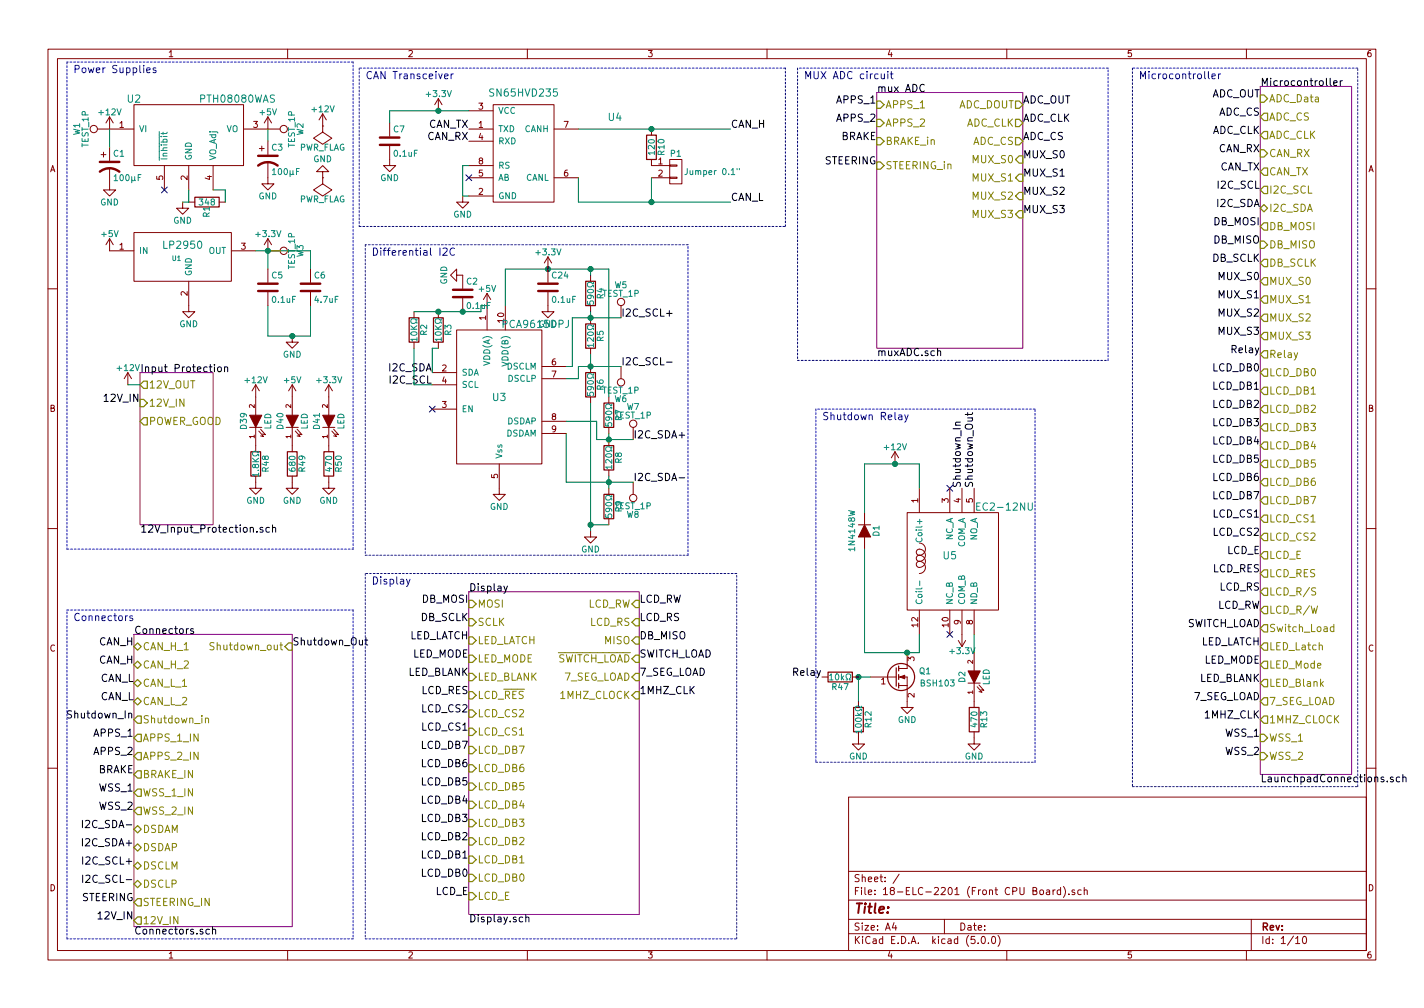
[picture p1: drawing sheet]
<svg xmlns="http://www.w3.org/2000/svg" width="297mm" height="210mm" viewBox="0 0 297 210" stroke-linecap="round" stroke-linejoin="round" font-family="sans-serif">
<g fill="none" stroke="#840000" stroke-width=".21">
<path d="M10 10.3h277v189.9h-277zM12 12.2h273v186.1h-273zM60 10.3v1.9M110 10.3v1.9M160 10.3v1.9M210 10.3v1.9M260 10.3v1.9M20.3 26.9h7.6M21.1 32.3h1M21.6 31.7v1.1M22.9 35v4.6h1.2l-1.2 1.3-1.3-1.3h1.3M22.9 24.4v2.5"/>
<path d="M22.9 30.7v2.8M22.9 24.4l-.8 1.2M22.9 24.4l.7 1.2M27.9 21.8h22.9v12.7h-22.9zM34.3 34.5v5.1M39.4 34.5v5.1M44.4 34.5v5.1M50.8 26.9h7.6M54.1 31h1M54.6 30.5v1M55.9 33.8v4.5h1.2l-1.2 1.3-1.3-1.3h1.3M55.9 24.4v2.5"/>
<path d="M55.9 29.5v2.8M55.9 24.4l-.8 1.2M55.9 24.4l.7 1.2M67.3 26.3v1.3l1.9 1.2-1.9 1.3-1.9-1.3 1.9-1.2M67.3 26.3h.1M67.3 35.8h1.3l-1.3-1.3-1.3 1.3h1.3v1.3M67.3 37.1v1.2l1.9 1.3-1.9 1.3-1.9-1.3 1.9-1.3M67.3 37.1h.1M67.3 23.7l-.8 1.3M67.3 23.7v2.6M67.3 23.7l.8 1.3M81.3 30.5v4h1.2l-1.2 1.3-1.3-1.3h1.3"/>
<path d="M81.3 25.6v2.8M91.4 20.6v2.5M91.4 20.6l-.7 1.2M91.4 20.6l.8 1.2M97.8 26.9h5.1M97.8 23.1h5.1M97.8 29.5h5.1M97.8 37.1h5.1M97.8 34.5h5.1M102.9 21.8h12.7v20.4h-12.7zM115.6 26.9h5M115.6 37.1h5"/>
<path d="M135.9 37.1h3.8M135.9 33.3v1.2h3.8M135.9 26.9v1.3M139.7 37h1.5v.2h-1.5zM139.7 34.4h1.5v.3h-1.5zM139.7 33.3h2.5v5h-2.5zM22.9 49.8v2.5h5M22.9 49.8l-.8 1.2M22.9 49.8l.7 1.2M27.9 48.5h20.4v10.2h-20.4zM38.1 42.2v1.2h1.3l-1.3 1.3-1.3-1.3h1.3M39.4 58.7v6.3h1.2l-1.2 1.3-1.3-1.3h1.3"/>
<path d="M39.4 42.2h1.2M45.7 42.2h1.3M48.3 52.3h5M55.9 49.8v2.5h2.5M55.9 56.1v2.8M55.9 49.8l-.8 1.2M55.9 49.8l.7 1.2M64.8 56.1v2.8M95.2 57.4v-1.3l-1.2 1.3 1.2 1.3v-1.3h1.3v2.8M96.5 40.9v1.3h1.3l-1.3 1.2-1.3-1.2h1.3M97.8 40.9h5.1M114.3 53.6l-.8 1.3"/>
<path d="M114.3 53.6v5.3M114.3 53.6l.8 1.3M123.2 57.4v1.3M10 60.2h2M26.7 77.7l-.8 1.3M26.7 77.7v2.6M26.7 77.7l.7 1.3M55.9 61v2.7M61 70.1v1.3h1.2l-1.2 1.2-1.3-1.2h1.3M64.8 61v2.7M86.4 65v1.3M86.4 71.4v1.2"/>
<path d="M90.2 77.7h5M91.4 65v1.3M91.4 71.4v1.2M95.2 68.8h17.8v28h-17.8zM96.5 62.2v2.8M101.6 61.2l-.8 1.3M101.6 61.2v7.6M101.6 61.2l.8 1.3M105.4 63.7v5.1M113 76.4h5.1M113 79h5.1M114.3 61v4h1.3l-1.3 1.3-1.3-1.3h1.3"/>
<path d="M123.2 63.7v1.3M123.2 66.3v1.3M123.2 72.6v1.3M123.2 76.4v1.3M129.5 76.4v2.6M285 60.2h2M52.1 89.1h2.5M53.3 99.3v2.5h1.3l-1.3 1.3-1.2-1.3h1.2M53.3 80.3v6.3M53.3 89.1v5.1M53.3 80.3l-.7 1.2M53.3 80.3l.8 1.2"/>
<path d="M54 89.9l1 1.2-.6-.2M54.4 89.5l1 1.2-.7-.2M59.7 89.1h2.5M61 99.3v2.5h1.2l-1.2 1.3-1.3-1.3h1.3M61 80.3v6.3M61 89.1v5.1M61 80.3l-.8 1.2M61 80.3l.7 1.2M61.6 89.9l1 1.2-.6-.2M62 89.5l1 1.2-.6-.2M67.3 89.1h2.5M68.6 99.3v2.5h1.2l-1.2 1.3-1.3-1.3h1.3"/>
<path d="M68.6 80.3v6.3M68.6 89.1v5.1M68.6 80.3l-.8 1.2M68.6 80.3l.7 1.2M69.2 89.9l1 1.2-.6-.2M69.6 89.5l1 1.2-.6-.2M90.2 85.3h5M90.2 80.3h5M104.1 96.8v6.3h1.3l-1.3 1.3-1.2-1.3h1.2M113 87.9h5.1M113 90.4h5.1M123.2 82.8v1.3"/>
<path d="M127 82.8v1.3M127 89.1v1.3M127 91.7v1.3M127 98v1.3M186.7 94.2l-.8 1.3M186.7 94.2v2.6M186.7 94.2l.8 1.3M10 110.3h2M123.2 110.7v1.3h1.3l-1.3 1.3-1.3-1.3h1.3M127 101.8v1.3M127 108.2v1.3M132.1 100.6v2.5"/>
<path d="M179.1 109.5h2.5M180.3 106.9v2.6M180.3 112v2.5M189.2 106.9h19.1v20.3h-19.1zM191.8 117.1a1.27 1.27 0 0 1 1.2 1.3 1.27 1.27 0 0 1-1.2 1.2M191.8 115.8a1.24 1.24 0 0 1 1.2 1.5 1.24 1.24 0 0 1-1.7 .9l-.1-.2a.62 .62 0 0 1 .6-.9M191.8 115.8h-.1a.64 .64 0 0 0-.6 .7 .64 .64 0 0 0 .7 .6M191.8 115.8h-.1a.68 .68 0 0 1-.5-1 .68 .68 0 0 1 1.1-.1 1.27 1.27 0 0 1 .7 1.4 1.27 1.27 0 0 1-1.2 1M191.8 113.3a1.27 1.27 0 0 1 1.2 1.2 1.27 1.27 0 0 1-1.2 1.3M191.8 101.8v5.1M198.1 101.8v5.1M200.7 101.8v5.1"/>
<path d="M203.2 101.8v5.1M285 110.3h2M189.2 136.1v3.3h-1.7M191.8 127.2v5.1M198.1 127.2v5.1M199.9 133.6l.8 1.3M200.7 127.2v7.7M201.4 133.6l-.7 1.3M203.2 127.2v5.1M203.2 136.1v3.8M171.4 141.2h1.3M177.8 141.2h1.3"/>
<path d="M179.1 152.6v2.6h1.2l-1.2 1.3-1.3-1.3h1.3M179.1 146.3v1.3M181.6 141.2h5.3M187.5 141.2h1.7v6.4h1.3l-1.3 1.2-1.2-1.2h1.2M187.5 143h1.7M201.9 142.5h2.6M203.2 152.6v2.6h1.3l-1.3 1.3-1.3-1.3h1.3M203.2 142.5v5.1M203.8 143.3l1.1 1.1-.7-.1M204.2 142.9l1 1.1-.6-.1M10 160.2h2M177 166.3h108v32h-108z"/>
<path d="M285 160.2h2M60 198.3v1.9M110 198.3v1.9M160 198.3v1.9M177 194.8h108M177 191.8h108M177 187.8h108M177 181.8h108M186.5 192.5l-.4 1h1M186.8 193v1M187.6 182.3l-1.3 2M197 191.8v3"/>
<path d="M204 196.7v.1M204.8 195.5l.3-.2a.81 .81 0 0 1 .5 .8 .81 .81 0 0 1-.5 .7l-.3-.1-.1-.4zM206.2 196.7v.1M207 195.4l.3-.1a.86 .86 0 0 1-.1 1.5 1 1 0 0 1-.2-1.4zM208.2 195.1a1.71 1.71 0 0 1 0 2.3M210 198.3v1.9M217 185.7l.2-.1 .4 .1v.8l-.2 .1-.4-.1zM218.3 185.7h.6v.9M218.9 186h-.4l-.3 .3 .3 .3 .4-.1M219.7 185.6v1M220.1 185.6l-.4 .3M221.2 185.7l-.4-.1-.3 .3 .1 .6 .2 .1 .4-.1"/>
<path d="M221.2 185.1v1.5M221.8 184.9a1.71 1.71 0 0 1 0 2.3M223 186.5v.1M224.2 185.7l-.4-.1-.2 .2 .1 .2 .5 .2v.3h-.6M225.5 185.7l-.4-.1-.3 .3 .1 .6h.6M226.2 185.7l.2-.1 .3 .1 .1 .9M226.2 185.1v1.5M260 198.3v1.9M261 191.8v6.5M270.3 195.8l.4-.5v1.5M270.3 196.8h.8M271.8 195.5l.3-.2a.81 .81 0 0 1 .5 .8 .81 .81 0 0 1-.5 .7l-.3-.1-.1-.4z"/>
<circle cx="19.6" cy="26.9" r=".76"/>
<circle cx="59.2" cy="26.9" r=".76"/>
<circle cx="59.2" cy="52.3" r=".76"/>
<circle cx="129.5" cy="63" r=".76"/>
<circle cx="129.5" cy="79.8" r=".76"/>
<circle cx="132.1" cy="88.4" r=".76"/>
<circle cx="132.1" cy="103.9" r=".76"/>
</g>
<g fill="#840000" stroke="#840000" stroke-width=".21">
<path d="M180.3 109.5l1.3 2.5h-2.5z"/>
<path d="M187.7 141.2l1-.4v.8z"/>
<path d="M201.9 139.9h2.6l-1.3 2.6z"/>
<path d="M52.1 86.6h2.5l-1.3 2.5z"/>
<path d="M59.7 86.6h2.5l-1.2 2.5z"/>
<path d="M67.3 86.6h2.5l-1.2 2.5z"/>
</g>
<g fill="none" stroke="#840000" stroke-width=".25">
<path d="M134.9 28.2h2v5.1h-2zM40.6 41.1h5.1v2.1h-5.1zM122.2 58.7h2v5h-2zM85.3 66.3h2.1v5.1h-2.1zM90.4 66.3h2.1v5.1h-2.1zM122.2 67.6h2v5h-2zM122.2 77.7h2v5.1h-2zM52.3 94.2h2.1v5.1h-2.1zM59.9 94.2h2.1v5.1h-2.1zM67.6 94.2h2v5.1h-2zM126 84.1h2v5h-2zM126 93h2v5h-2z"/>
<path d="M126 103.1h2v5.1h-2zM186.9 139.3v3.8M187.5 138.9v1M172.7 140.2h5.1v2h-5.1zM178.1 147.6h2v5h-2zM187.5 140.7v1M187.5 142.5v1M202.2 147.6h2v5h-2z"/>
<circle cx="188" cy="141.2" r="2.82"/>
</g>
<g fill="none" stroke="#008484" stroke-width=".21">
<path d="M23.8 36.8l.4-.4v1.3M23.8 37.7h.7M28.8 37h.4M29.4 36.4h-.6v1.3M33.2 27.5v1.3M34 27.6v.5M34.8 27.6l-.1 .3h-1.1M56.8 35.5l.4-.4v1.3M56.8 36.4h.8M61.8 35.8h.5M62.4 35.1h-.6v1.3M143.4 35.1v1l-.2 .3h-.3"/>
<path d="M153.7 35.1v.3M154.2 35.1v.3M123.8 58.9v.3h-.2a.54 .54 0 0 0-.8-.3 .54 .54 0 0 0-.2 .8l.3 .2a.53 .53 0 0 0 .7-.3h.2v.3M87 70.8h-1.3l.4 .3M87 66.5v.3h-.3a.54 .54 0 0 0-.7-.3 .54 .54 0 0 0-.2 .8l.3 .2a.53 .53 0 0 0 .6-.3h.3v.3M87 70.4v.7M92 70.8h-1.2l.3 .3M92 66.5v.3h-.2a.54 .54 0 0 0-.7-.3 .54 .54 0 0 0-.2 .8l.2 .2a.53 .53 0 0 0 .7-.3h.2v.3M92 70.4v.7M122.5 62.8v.6l.6 .1-.1-.5 .3-.2h.3l.2 .2-.1 .5M123.8 72h-1.3l.4 .4M123.8 67.8v.3h-.2a.54 .54 0 0 0-.8-.3 .54 .54 0 0 0-.2 .8l.3 .2a.53 .53 0 0 0 .7-.4h.2v.4"/>
<path d="M123.8 77.9v.4h-.2a.54 .54 0 0 0-.8-.3 .54 .54 0 0 0-.2 .7l.3 .2a.53 .53 0 0 0 .7-.3h.2v.3M123.8 71.6v.8M53.9 99h-1.2l.3 .4M53.9 94.1v.3h-.2a.54 .54 0 0 0-.7-.2 .54 .54 0 0 0-.2 .7l.2 .2a.53 .53 0 0 0 .7-.3h.2v.3M53.9 98.7v.7M122.5 81.9v.6h.6l-.1-.4 .3-.3h.3l.2 .3-.1 .4M126.3 88.2v.6l.6 .1-.1-.5 .3-.2h.3l.2 .2-.1 .5M127.6 84.3v.3h-.2a.54 .54 0 0 0-.8-.3 .54 .54 0 0 0-.2 .8l.3 .2a.53 .53 0 0 0 .7-.3h.2v.3M127.6 97.4h-1.3l.4 .4M127.6 93.2v.3h-.2a.54 .54 0 0 0-.8-.3 .54 .54 0 0 0-.2 .8l.3 .2a.53 .53 0 0 0 .7-.4h.2v.4M127.6 97v.8M126.3 107.3v.6h.6l-.1-.4 .3-.3h.3l.2 .3-.1 .4"/>
<path d="M127.6 103.3v.4h-.2a.54 .54 0 0 0-.8-.3 .54 .54 0 0 0-.2 .7l.3 .2a.53 .53 0 0 0 .7-.3h.2v.3M191.2 112.2a.58 .58 0 0 0 .5 .8 .58 .58 0 0 0 .6-.7l-.1-.1M203.7 105.6h.5M204.5 104.9h-.8v1.5h.8M214.5 104.9v1.2l.3 .3h.3l.2-.3v-1.2M191.8 121.2v.9M173.1 140.9l.3-.3v1.2M173.1 141.8h.7M176.5 141.8h.3v-.2a.55 .55 0 0 1-.3-.8 .55 .55 0 0 1 .9-.1v.5l-.2 .6h.2M179.7 152.5h-1.3l.4 .4M179.7 147.3v.3h-.2a.54 .54 0 0 0-.8-.3 .54 .54 0 0 0-.2 .8l.3 .2a.53 .53 0 0 0 .7-.4h.2v.4M179.7 152.2v.7"/>
</g>
<g fill="none" stroke="#000" stroke-width=".21">
<path d="M192.8 17.7a.73 .73 0 0 0-1 .6 .73 .73 0 0 0 .7 .8l.3-.1M277.5 16.3v1.3l.2 .3M278.2 17.3l.7-.1-.1-.3-.4-.1-.2 .2 .1 .8h.5M279.6 16.8v1.1M280 16.8l-.4 .3M44.7 76v.1M44.7 76.5v1M45.5 76.7l.2-.2 .4 .2 .1 .5-.1 .3h-.4l-.2-.1zM46.8 76.7l.3-.2 .3 .1 .1 .9M46.8 76.5v1M139 65.4h1.2M139 75.5h1.2"/>
<path d="M195.6 73.3l.2-.1h.4v1M141.7 99.7h1.1M199.3 88.7h1M200.3 88.1h-.9l-.1 .4 .1 .2M201.9 86.1v.6M202.9 86.1l-.3 .4h-1.3M54.8 110.1l-.3-.1-.3 .2 .1 .2 .5 .2v.3h-.6M56.2 110.1l-.4-.1-.3 .3 .1 .6h.6M56.8 110.1l.3-.1 .3 .1 .1 .9M56.8 109.5v1.5M40.3 131.2l-.3-.1-.2 .2v.3l.5 .1v.4h-.5M76.1 133.5h.6"/>
<path d="M76.3 133v1.3l.4 .2M105.1 122.2l.4 1.1M105.8 122.2l-.5 1.4-.2 .2M17.2 171.1v1.5M17.2 178.7v1.6M290.6 162.1h-.4l-.2 .2 .1 .2 .5 .2v.3h-.6M292 162.1h-.5l-.2 .3 .1 .6h.6M292.6 162.2l.3-.1h.3l.1 1M292.6 161.6v1.5M17.2 182.5v1.6M17.9 182.7l.6-.2 .2 .2 .1 .3-1 1.1h1M43.7 193.9l-.4-.1-.3 .3 .1 .7h.6"/>
<path d="M44.3 193.9l.3-.1 .3 .1 .1 .9M44.3 193.3v1.5M109.7 191.4l.2-.1 .4 .1v.9M109.7 190.8v1.5"/>
</g>
<path d="M33.7 39l1.2 1.2M34.9 39l-1.2 1.2M97.2 36.5l1.2 1.2M98.4 36.5l-1.2 1.2M89.6 84.7l1.2 1.2M90.8 84.7l-1.2 1.2M197.5 101.2l1.2 1.3M198.7 101.2l-1.2 1.3M197.5 131.7l1.2 1.2M198.7 131.7l-1.2 1.2" fill="none" stroke="#000084" stroke-width=".21"/>
<g fill="none" stroke="#840000" stroke-width=".51">
<path d="M20.8 35.8a3.3 3.3 0 0 1 4.1 0M20.8 33.8h4.1M53.8 34.5a3.3 3.3 0 0 1 4.1 0M53.8 32.5h4.1M79.2 30.2h4.1M79.2 28.7h4.1M53.8 59.2h4.1M62.7 59.2h4.1M112.3 59.2h4M53.8 60.7h4.1M62.7 60.7h4.1M94.5 62h4.1"/>
<path d="M94.5 60.4h4.1M112.3 60.7h4"/>
</g>
<g fill="none" stroke="#0000c2" stroke-width=".21">
<path d="M30.6 14.7l.7-.2v-.3l-.5-.1-.2 .2 .1 .8h.6M32.5 14.2l-.4-.1-.2 .2 .1 .3 .5 .1v.4h-.6M92.7 15.9l.8-.1-.1-.3-.4-.1-.3 .2 .1 .8h.6M94.1 15.4v1M94.6 15.4l-.5 .3M183.8 15.4l.1 1h.4l.2-.1M184.5 15.4v1M185.2 14.9v.1M185.2 15.4v1M185.7 15.4h.6M185.9 14.9v1.3l.4 .2M252.1 14.9v1.3l.2 .2"/>
<path d="M252.8 15.9l.7-.1-.1-.3-.4-.1-.2 .2 .1 .8h.5M254.2 15.4v1M254.6 15.4l-.4 .3M92.4 51.9l.6-.2 .2 .2 .1 .3-1 1.1h1M94.8 51.9a.7 .7 0 0 0-1 .6 .7 .7 0 0 0 .9 .7l.1-.1M187.5 86.6h.6v.9M188.1 86.9l-.5 .1a.3 .3 0 0 0-.2 .3 .3 .3 0 0 0 .2 .2h.5M188.7 86.5l.4 1M189.4 86.5l-.5 1.4-.2 .2M27.6 128.5l-.3-.1-.2 .2v.3l.5 .1v.4h-.5M84.8 120.8l.4 1M85.5 120.8l-.5 1.4-.2 .1"/>
</g>
<path d="M182.9 19.3h30.5v53.3h-30.5zM262.9 18h19v143.5h-19zM29.2 77.7h15.2v31.8h-15.2zM27.9 132.3h33.1v61h-33.1zM97.8 123.4h35.5v67.3h-35.5z" fill="none" stroke="#840084" stroke-width=".21"/>
<g fill="none" stroke="#848400" stroke-width=".25">
<path d="M262.9 19.8h.8l.7 .8-.7 .7h-.8zM182.9 21.1h.7l.8 .7-.8 .8h-.7zM182.9 24.9h.7l.8 .7-.8 .8h-.7zM182.9 28.7h.7l.8 .8-.8 .7h-.7zM182.9 33.8h.7l.8 .7-.8 .8h-.7zM211.8 21.1h.8l.8 .7-.8 .8h-.8zM211.8 24.9h.8l.8 .7-.8 .8h-.8zM211.8 28.7h.8l.8 .8-.8 .7h-.8zM211.8 37.1l.8-.8h.8v1.5h-.8zM212.6 32.5h.8v1.5h-.8l-.8-.7zM262.9 28.2l.8-.8h.7v1.6h-.7zM262.9 31.2h.8l.7 .8-.7 .8h-.8z"/>
<path d="M262.9 39.6l.8-.7h.7v1.5h-.7zM263.7 23.6h.7v1.5h-.7l-.8-.7zM263.7 35h.7v1.6h-.7l-.8-.8zM212.6 40.1h.8v1.6h-.8l-.8-.8zM212.6 43.9h.8v1.6h-.8l-.8-.8zM262.9 43.4l.8-.7 .7 .7-.7 .8zM262.9 50.3h.8l.7 .7-.7 .8h-.8zM263.7 46.5h.7v1.5h-.7l-.8-.8zM263.7 54.1h.7v1.5h-.7l-.8-.7zM263.7 57.9h.7v1.5h-.7l-.8-.7zM262.9 62.5l.8-.8h.7v1.5h-.7zM262.9 66.3l.8-.8h.7v1.6h-.7z"/>
<path d="M262.9 73.9l.8-.8h.7v1.6h-.7zM262.9 77.7l.8-.7h.7v1.5h-.7zM263.7 69.3h.7v1.6h-.7l-.8-.8zM29.2 83.3h.8l.7 .8-.7 .7h-.8zM29.2 80.3l.8-.8h.7v1.5h-.7zM30 87.1h.7v1.5h-.7l-.8-.7zM262.9 85.3l.8-.7h.7v1.5h-.7zM262.9 89.1l.8-.7h.7v1.5h-.7zM262.9 96.8l.8-.8h.7v1.5h-.7zM263.7 80.8h.7v1.5h-.7l-.8-.8zM263.7 92.2h.7v1.5h-.7l-.8-.7zM262.9 100.6l.8-.8h.7v1.5h-.7z"/>
<path d="M262.9 108.2l.8-.8h.7v1.6h-.7zM262.9 112l.8-.8h.7v1.6h-.7zM262.9 119.6l.8-.7h.7v1.5h-.7zM263.7 103.6h.7v1.6h-.7l-.8-.8zM263.7 115.1h.7v1.5h-.7l-.8-.8zM27.9 134.9l.8-.8 .8 .8-.8 .7zM28.7 137.9l.8 .8-.8 .7-.8-.7zM60.2 134.1h.8v1.5h-.8l-.8-.7zM97.8 125.2h.8l.7 .8-.7 .7h-.8zM97.8 129h.8l.7 .8-.7 .8h-.8zM97.8 132.8h.8l.7 .8-.7 .8h-.8zM97.8 136.6h.8l.7 .8-.7 .8h-.8z"/>
<path d="M132.6 125.2h.7v1.5h-.7l-.8-.7zM132.6 129h.7v1.6h-.7l-.8-.8zM132.6 132.8h.7v1.6h-.7l-.8-.8zM132.6 136.6h.7v1.6h-.7l-.8-.8zM262.9 123.4l.8-.7h.7v1.5h-.7zM262.9 131.1l.8-.8h.7v1.5h-.7zM262.9 134.9l.8-.8h.7v1.5h-.7zM263.7 126.5h.7v1.5h-.7l-.8-.8zM263.7 137.9h.7v1.5h-.7l-.8-.7zM27.9 146.3l.8-.8 .8 .8-.8 .8zM28.7 141.7l.8 .8-.8 .8-.8-.8zM28.7 149.3h.8v1.6h-.8l-.8-.8z"/>
<path d="M28.7 153.2h.8v1.5h-.8l-.8-.8zM28.7 157h.8v1.5h-.8l-.8-.8zM97.8 140.5h.8l.7 .7-.7 .8h-.8zM97.8 144.3h.8l.7 .7-.7 .8h-.8zM97.8 148.1h.8l.7 .7-.7 .8h-.8zM97.8 151.9h.8l.7 .7-.7 .8h-.8zM97.8 155.7h.8l.7 .8-.7 .7h-.8zM97.8 159.5h.8l.7 .8-.7 .7h-.8zM132.6 140.5h.7v1.5h-.7l-.8-.8zM132.6 144.3h.7v1.5h-.7l-.8-.8zM262.9 142.5l.8-.8h.7v1.6h-.7zM262.9 146.3l.8-.8h.7v1.6h-.7z"/>
<path d="M262.9 153.2h.8l.7 .7-.7 .8h-.8zM262.9 157h.8l.7 .7-.7 .8h-.8zM263.7 149.3h.7v1.6h-.7l-.8-.8zM27.9 173l.8-.8 .8 .8-.8 .7zM27.9 176.8l.8-.8 .8 .8-.8 .7zM28.7 164.6h.8v1.5h-.8l-.8-.8zM28.7 168.4h.8v1.5h-.8l-.8-.7zM28.7 179.8l.8 .8-.8 .8-.8-.8zM28.7 160.8h.8v1.5h-.8l-.8-.8zM97.8 163.3h.8l.7 .8-.7 .7h-.8zM97.8 167.1h.8l.7 .8-.7 .8h-.8zM97.8 170.9h.8l.7 .8-.7 .8h-.8z"/>
<path d="M97.8 174.7h.8l.7 .8-.7 .8h-.8zM97.8 178.6h.8l.7 .7-.7 .8h-.8zM27.9 184.4l.8-.8 .8 .8-.8 .8zM28.7 187.4h.8v1.6h-.8l-.8-.8zM28.7 191.3h.8v1.5h-.8l-.8-.8zM97.8 182.4h.8l.7 .7-.7 .8h-.8zM97.8 186.2h.8l.7 .7-.7 .8h-.8z"/>
</g>
<path d="M44.7 134.1l-.6-.1-.2 .2v.4l.6 .3 .2 .3-.3 .4-.6-.1M58.4 134.5h.6M58.6 134v1.3l.4 .3M274.4 122.7l-.5-.1-.3 .3 .1 .3 .7 .3v.5l-.2 .1-.6-.1M275.2 134.7l.2-.2 .4 .1v1M278.2 130.8l-.4-.1-.3 .3 .1 .7h.6M278.2 130.2v1.5M42.8 149.9l.3-.1 .3 .1 .1 .9M42.8 149.8v1M275.6 142.6l.4 .6M276 142.2l-.5 .5" fill="none" stroke="#848400" stroke-width=".21"/>
<g fill="none" stroke="#008400" stroke-width=".21">
<path d="M22.9 26.9v3.8M39.4 39.6v2.6h-1.3M44.4 39.6h2.6v2.6M55.9 26.9v2.6M97.8 34.5h-1.3v6.4h1.3M97.8 23.1h-16.5v2.5M120.6 37.1v5.1h31.8M120.6 26.9h31.8M135.9 37.1v5.1M53.3 52.3h11.5v3.8M55.9 52.3v3.8M123.2 56.1v1.3"/>
<path d="M55.9 63.7v6.4h8.9v-6.4M86.4 72.6v7.7h3.8M86.4 65h13.9M91.4 72.6h-1.2v5.1M105.4 63.7v-7.6h21.6v26.7M123.2 65v1.3M123.2 73.9v2.5M129.5 66.3h-10.1v10.1h-1.3M129.5 76.4h-8.9v2.6h-2.5M26.7 80.3h2.5M118.1 90.4v10.2h14M118.1 87.9h6.4v3.8h7.6"/>
<path d="M123.2 84.1v26.6M127 90.4v1.3M127 99.3v2.5M123.2 109.5h3.8M180.3 114.5v21.6h11.5v-3.8M191.8 101.8v-5h-11.5v10.1M203.2 132.3v3.8M181.6 141.2h-2.5v5.1"/>
</g>
<g fill="none" stroke="#0000c2" stroke-width=".21" stroke-dasharray=".4 .4">
<path d="M14 12.9v101.6M73.7 12.9h-59.7M74.9 14.2v33M163.8 14.2h-88.9M166.4 14.2v61M231.1 14.2h-64.7M236.2 14.2v149.9M283.2 14.2h-47M74.9 47.2h88.9M76.2 51v64.8M143.5 51h-67.3M163.8 47.2v-33"/>
<path d="M166.4 75.2h64.7M231.1 75.2v-61M170.2 85.3v73.7M215.9 85.3h-45.7M14 114.5h59.7M73.7 114.5v-101.6M76.2 115.8h67.3M76.2 119.6v76.2M143.5 115.8v-64.8M153.7 119.6h-77.5M14 127.2h59.7M73.7 127.2v68.6"/>
<path d="M170.2 159h45.7M215.9 159v-73.7M236.2 164.1h47M283.2 164.1v-149.9M14 195.8v-68.6M73.7 195.8h-59.7M76.2 195.8h77.5M153.7 195.8v-76.2"/>
</g>
<g fill="#008400" stroke="#008400" stroke-width=".25">
<circle cx="91.4" cy="65" r=".51"/>
<circle cx="127" cy="100.6" r=".51"/>
<circle cx="123.2" cy="109.5" r=".51"/>
<circle cx="123.2" cy="56.1" r=".51"/>
<circle cx="123.2" cy="76.4" r=".51"/>
<circle cx="135.9" cy="42.2" r=".51"/>
<circle cx="135.9" cy="26.9" r=".51"/>
<circle cx="91.4" cy="23.1" r=".51"/>
<circle cx="55.9" cy="52.3" r=".51"/>
<circle cx="61" cy="70.1" r=".51"/>
<circle cx="114.3" cy="56.1" r=".51"/>
<circle cx="179.1" cy="141.2" r=".51"/>
<circle cx="186.7" cy="96.8" r=".51"/>
<circle cx="189.2" cy="136.1" r=".51"/>
<circle cx="123.2" cy="66.3" r=".51"/>
<circle cx="127" cy="91.7" r=".51"/>
<circle cx="96.5" cy="65" r=".51"/>
</g>
<text font-size="2.8" fill="#840000" x="178" y="190.5">Title:</text>
<g font-size="2.1" fill="#0000c2">
<text x="15.2" y="15.2">Power Supplies</text>
<text x="76.2" y="16.5">CAN Transceiver</text>
<text x="167.6" y="16.5">MUX ADC circuit</text>
<text x="237.5" y="16.5">Microcontroller</text>
<text x="77.5" y="53.3">Differential I2C</text>
<text x="171.4" y="87.6">Shutdown Relay</text>
<text x="77.5" y="121.9">Display</text>
<text x="15.2" y="129.5">Connectors</text>
</g>
<g font-size="2.1">
<text x="262.9" y="17.9">Microcontroller</text>
<text x="174.8" y="21.6">APPS_1</text>
<text x="182.9" y="19.2">mux ADC</text>
<text x="213.4" y="21.6">ADC_OUT</text>
<text x="252.6" y="20.3">ADC_OUT</text>
<text x="89.1" y="29.2">CAN_RX</text>
<text x="89.3" y="26.7">CAN_TX</text>
<text x="152.4" y="26.7">CAN_H</text>
<text x="174.8" y="25.4">APPS_2</text>
<text x="175.3" y="29.2">BRAKE</text>
<text x="213.4" y="25.4">ADC_CLK</text>
<text x="213.4" y="29.2">ADC_CS</text>
<text x="252.8" y="27.9">ADC_CLK</text>
<text x="254.2" y="24.1">ADC_CS</text>
<text x="172" y="34.3">STEERING</text>
<text x="213.4" y="33">MUX_S0</text>
<text x="254.2" y="31.7">CAN_RX</text>
<text x="254.4" y="35.6">CAN_TX</text>
<text x="152.4" y="41.9">CAN_L</text>
<text x="213.4" y="36.8">MUX_S1</text>
<text x="213.4" y="40.6">MUX_S2</text>
<text x="254.2" y="39.4">I2C_SCL</text>
<text x="213.4" y="44.4">MUX_S3</text>
<text x="253.2" y="47">DB_MOSI</text>
<text x="253.9" y="43.2">I2C_SDA</text>
<text x="253.2" y="50.8">DB_MISO</text>
<text x="252.9" y="54.6">DB_SCLK</text>
<text x="254.4" y="58.4">MUX_S0</text>
<text x="254.4" y="62.2">MUX_S1</text>
<text x="254.4" y="66">MUX_S2</text>
<text x="254.4" y="69.8">MUX_S3</text>
<text x="29.2" y="77.6">Input Protection</text>
<text x="81.2" y="77.5">I2C_SDA</text>
<text x="129.5" y="76.2">I2C_SCL-</text>
<text x="182.9" y="74.3">muxADC.sch</text>
<text x="253.1" y="77.5">LCD_DB0</text>
<text x="257.2" y="73.7">Relay</text>
<text x="22.1" y="83.8">12V_IN</text>
<text x="81.4" y="80">I2C_SCL</text>
<text x="253.1" y="81.3">LCD_DB1</text>
<text x="253.1" y="85.1">LCD_DB2</text>
<text x="253.1" y="88.9">LCD_DB3</text>
<text x="253.1" y="92.7">LCD_DB4</text>
<text x="132.1" y="100.3">I2C_SDA-</text>
<text x="200.4" y="101.8" transform="rotate(-90 200.4 101.8)">Shutdown_In</text>
<text x="202.9" y="101.8" transform="rotate(-90 202.9 101.8)">Shutdown_Out</text>
<text x="253.1" y="96.5">LCD_DB5</text>
<text x="253.1" y="100.3">LCD_DB6</text>
<text x="253.1" y="104.1">LCD_DB7</text>
<text x="253.2" y="107.9">LCD_CS1</text>
<text x="29.2" y="111.1">12V_Input_Protection.sch</text>
<text x="253.2" y="111.8">LCD_CS2</text>
<text x="253" y="119.4">LCD_RES</text>
<text x="255.9" y="115.6">LCD_E</text>
<text x="88.1" y="125.7">DB_MOSI</text>
<text x="97.8" y="123.3">Display</text>
<text x="133.3" y="125.7">LCD_RW</text>
<text x="254.4" y="123.2">LCD_RS</text>
<text x="87.8" y="129.5">DB_SCLK</text>
<text x="133.3" y="129.5">LCD_RS</text>
<text x="247.3" y="130.8">SWITCH_LOAD</text>
<text x="253.8" y="127">LCD_RW</text>
<text x="20.6" y="134.6">CAN_H</text>
<text x="27.9" y="132.2">Connectors</text>
<text x="61" y="134.6">Shutdown_Out</text>
<text x="85.2" y="133.3">LED_LATCH</text>
<text x="86" y="137.2">LED_MODE</text>
<text x="133.3" y="133.3">DB_MISO</text>
<text x="133.3" y="137.2">SWITCH_LOAD</text>
<text x="250.3" y="134.6">LED_LATCH</text>
<text x="20.6" y="138.4">CAN_H</text>
<text x="20.9" y="142.2">CAN_L</text>
<text x="84.9" y="141">LED_BLANK</text>
<text x="133.3" y="141">7_SEG_LOAD</text>
<text x="165.8" y="141">Relay</text>
<text x="250" y="142.2">LED_BLANK</text>
<text x="251.1" y="138.4">LED_MODE</text>
<text x="14.6" y="149.9">Shutdown_In</text>
<text x="20.9" y="146">CAN_L</text>
<text x="87.9" y="144.8">LCD_RES</text>
<text x="88.1" y="148.6">LCD_CS2</text>
<text x="133.3" y="144.8">1MHZ_CLK</text>
<text x="248.8" y="146">7_SEG_LOAD</text>
<text x="251.6" y="149.9">1MHZ_CLK</text>
<text x="19.8" y="153.7">APPS_1</text>
<text x="88.1" y="152.4">LCD_CS1</text>
<text x="255.7" y="153.7">WSS_1</text>
<text x="19.8" y="157.5">APPS_2</text>
<text x="20.4" y="161.3">BRAKE</text>
<text x="88" y="156.2">LCD_DB7</text>
<text x="88" y="160">LCD_DB6</text>
<text x="255.7" y="157.5">WSS_2</text>
<text x="20.8" y="165.1">WSS_1</text>
<text x="88" y="163.8">LCD_DB5</text>
<text x="88" y="167.6">LCD_DB4</text>
<text x="262.9" y="163.2">LaunchpadConnections.sch</text>
<text x="18.3" y="172.7">I2C_SDA-</text>
<text x="20.8" y="168.9">WSS_2</text>
<text x="88" y="171.4">LCD_DB3</text>
<text x="17.7" y="176.5">I2C_SDA+</text>
<text x="88" y="175.3">LCD_DB2</text>
<text x="88" y="179.1">LCD_DB1</text>
<text x="18" y="180.3">I2C_SCL+</text>
<text x="18.5" y="184.1">I2C_SCL-</text>
<text x="88" y="182.9">LCD_DB0</text>
<text x="17.1" y="188">STEERING</text>
<text x="20.9" y="191.8">12V_IN</text>
<text x="90.8" y="186.7">LCD_E</text>
<text x="27.9" y="194.9">Connectors.sch</text>
<text x="97.8" y="192.4">Display.sch</text>
</g>
<g font-size="2.1" fill="#008484">
<text x="26.6" y="21.4">U2</text>
<text x="42" y="21.4">PTH08080WAS</text>
<text x="102.6" y="20.1">SN65HVD235</text>
<text x="126.9" y="25.2">U4</text>
<text x="34.4" y="51.9">LP2950</text>
<text x="105.1" y="68.4">PCA9615DPJ</text>
<text x="102.8" y="83.6">U3</text>
<text x="204.4" y="106.5">EC2-12NU</text>
<text x="196.8" y="116.7">U5</text>
</g>
<g font-size="2.1" fill="#848400">
<text x="184.7" y="22.6">APPS_1</text>
<text x="199.8" y="22.6">ADC_DOUT</text>
<text x="264.7" y="21.3">ADC_Data</text>
<text x="184.7" y="26.4">APPS_2</text>
<text x="201.4" y="26.4">ADC_CLK</text>
<text x="264.7" y="25.1">ADC_CS</text>
<text x="264.7" y="29">ADC_CLK</text>
<text x="184.7" y="30.2">BRAKE_in</text>
<text x="184.7" y="35.3">STEERING_in</text>
<text x="202.8" y="30.2">ADC_CS</text>
<text x="203.1" y="34">MUX_S0</text>
<text x="264.7" y="32.8">CAN_RX</text>
<text x="203.1" y="37.8">MUX_S1</text>
<text x="203.1" y="41.7">MUX_S2</text>
<text x="264.7" y="36.6">CAN_TX</text>
<text x="264.7" y="40.4">I2C_SCL</text>
<text x="203.1" y="45.5">MUX_S3</text>
<text x="264.7" y="44.2">I2C_SDA</text>
<text x="264.7" y="48">DB_MOSI</text>
<text x="264.7" y="51.8">DB_MISO</text>
<text x="264.7" y="55.6">DB_SCLK</text>
<text x="264.7" y="59.4">MUX_S0</text>
<text x="264.7" y="63.2">MUX_S1</text>
<text x="264.7" y="67.1">MUX_S2</text>
<text x="264.7" y="70.9">MUX_S3</text>
<text x="264.7" y="74.7">Relay</text>
<text x="31" y="81">12V_OUT</text>
<text x="264.7" y="78.5">LCD_DB0</text>
<text x="264.7" y="82.3">LCD_DB1</text>
<text x="31" y="84.8">12V_IN</text>
<text x="31" y="88.6">POWER_GOOD</text>
<text x="264.7" y="86.1">LCD_DB2</text>
<text x="264.7" y="89.9">LCD_DB3</text>
<text x="264.7" y="93.7">LCD_DB4</text>
<text x="264.7" y="97.5">LCD_DB5</text>
<text x="264.7" y="101.3">LCD_DB6</text>
<text x="264.7" y="105.2">LCD_DB7</text>
<text x="264.7" y="109">LCD_CS1</text>
<text x="264.7" y="112.8">LCD_CS2</text>
<text x="264.7" y="116.6">LCD_E</text>
<text x="264.7" y="120.4">LCD_RES</text>
<text x="264.7" y="124.2">LCD_R/S</text>
<text x="99.6" y="126.7">MOSI</text>
<text x="99.6" y="130.6">SCLK</text>
<text x="122.5" y="126.7">LCD_RW</text>
<text x="123.1" y="130.6">LCD_RS</text>
<text x="264.7" y="128">LCD_R/W</text>
<text x="264.7" y="131.8">Switch_Load</text>
<text x="29.7" y="135.6">CAN_H_1</text>
<text x="44.4" y="135.6">Shutdown_out</text>
<text x="99.6" y="134.4">LED_LATCH</text>
<text x="126.1" y="134.4">MISO</text>
<text x="264.7" y="135.6">LED_Latch</text>
<text x="29.7" y="139.4">CAN_H_2</text>
<text x="29.7" y="143.3">CAN_L_1</text>
<text x="99.6" y="138.2">LED_MODE</text>
<text x="99.6" y="142">LED_BLANK</text>
<text x="116" y="138.2">SWITCH_LOAD</text>
<text x="117.5" y="142">7_SEG_LOAD</text>
<text x="264.7" y="139.4">LED_Mode</text>
<text x="264.7" y="143.3">LED_Blank</text>
<text x="29.7" y="147.1">CAN_L_2</text>
<text x="99.6" y="145.8">LCD_RES</text>
<text x="99.6" y="149.6">LCD_CS2</text>
<text x="117.1" y="145.8">1MHZ_CLOCK</text>
<text x="264.7" y="147.1">7_SEG_LOAD</text>
<text x="29.7" y="150.9">Shutdown_in</text>
<text x="29.7" y="154.7">APPS_1_IN</text>
<text x="99.6" y="153.4">LCD_CS1</text>
<text x="264.7" y="150.9">1MHZ_CLOCK</text>
<text x="264.7" y="154.7">WSS_1</text>
<text x="29.7" y="158.5">APPS_2_IN</text>
<text x="99.6" y="157.2">LCD_DB7</text>
<text x="99.6" y="161">LCD_DB6</text>
<text x="264.7" y="158.5">WSS_2</text>
<text x="29.7" y="166.1">WSS_1_IN</text>
<text x="29.7" y="162.3">BRAKE_IN</text>
<text x="99.6" y="164.8">LCD_DB5</text>
<text x="29.7" y="169.9">WSS_2_IN</text>
<text x="29.7" y="173.7">DSDAM</text>
<text x="99.6" y="168.7">LCD_DB4</text>
<text x="99.6" y="172.5">LCD_DB3</text>
<text x="29.7" y="177.5">DSDAP</text>
<text x="99.6" y="176.3">LCD_DB2</text>
<text x="29.7" y="181.4">DSCLM</text>
<text x="29.7" y="185.2">DSCLP</text>
<text x="99.6" y="180.1">LCD_DB1</text>
<text x="99.6" y="183.9">LCD_DB0</text>
<text x="29.7" y="189">STEERING_IN</text>
<text x="99.6" y="187.7">LCD_E</text>
<text x="29.7" y="192.8">12V_IN</text>
</g>
<g font-size="2.1" fill="#840000">
<text x="129.5" y="66">I2C_SCL+</text>
<text x="132.1" y="91.4">I2C_SDA+</text>
<text x="178" y="184">Sheet: /</text>
<text x="178" y="186.7">File: 18-ELC-2201 (Front CPU Board).sch</text>
<text x="178" y="196.9">KiCad E.D.A. kicad (5.0.0)</text>
<text x="178" y="194.1">Size: A4</text>
<text x="200" y="194.1">Date:</text>
<text x="263" y="194.1">Rev:</text>
<text x="263" y="196.9">Id: 1/10</text>
</g>
<g font-size="1.8" fill="#840000">
<text x="35" y="11.9">1</text>
<text x="85" y="11.9">2</text>
<text x="135" y="11.9">3</text>
<text x="185" y="11.9">4</text>
<text x="235" y="11.9">5</text>
<text x="285" y="11.9">6</text>
<text x="99.8" y="22.9">3</text>
<text x="24.9" y="26.7">1</text>
<text x="52.9" y="26.7">3</text>
<text x="99.8" y="26.7">1</text>
<text x="99.8" y="29.2">4</text>
<text x="117.6" y="26.7">7</text>
<text x="10.4" y="35.9">A</text>
<text x="99.8" y="34.3">8</text>
<text x="137.3" y="34.3">1</text>
<text x="285.4" y="35.9">A</text>
<text x="34" y="37.6" transform="rotate(-90 34 37.6)">5</text>
<text x="39.1" y="37.6" transform="rotate(-90 39.1 37.6)">2</text>
<text x="44.2" y="37.6" transform="rotate(-90 44.2 37.6)">4</text>
<text x="99.8" y="40.6">2</text>
<text x="99.8" y="36.8">5</text>
<text x="117.6" y="36.8">6</text>
<text x="137.3" y="36.8">2</text>
<text x="24.9" y="52.1">1</text>
<text x="50.3" y="52.1">3</text>
<text x="39.1" y="61.7" transform="rotate(-90 39.1 61.7)">2</text>
<text x="101.3" y="66.8" transform="rotate(-90 101.3 66.8)">1</text>
<text x="105.2" y="67.3" transform="rotate(-90 105.2 67.3)">10</text>
<text x="92.2" y="77.5">2</text>
<text x="115.1" y="76.2">6</text>
<text x="92.2" y="80">4</text>
<text x="115.1" y="78.7">7</text>
<text x="10.4" y="85.9">B</text>
<text x="92.2" y="85.1">3</text>
<text x="115.1" y="87.6">8</text>
<text x="285.4" y="85.9">B</text>
<text x="115.1" y="90.2">9</text>
<text x="103.9" y="99.8" transform="rotate(-90 103.9 99.8)">5</text>
<text x="191.5" y="104.9" transform="rotate(-90 191.5 104.9)">1</text>
<text x="197.9" y="104.9" transform="rotate(-90 197.9 104.9)">3</text>
<text x="200.4" y="104.9" transform="rotate(-90 200.4 104.9)">4</text>
<text x="202.9" y="104.9" transform="rotate(-90 202.9 104.9)">5</text>
<text x="191.5" y="130.8" transform="rotate(-90 191.5 130.8)">12</text>
<text x="197.9" y="130.8" transform="rotate(-90 197.9 130.8)">10</text>
<text x="200.4" y="130.3" transform="rotate(-90 200.4 130.3)">9</text>
<text x="202.9" y="130.3" transform="rotate(-90 202.9 130.3)">8</text>
<text x="10.4" y="135.9">C</text>
<text x="190.8" y="137.9" transform="rotate(-90 190.8 137.9)">3</text>
<text x="285.4" y="135.9">C</text>
<text x="183.8" y="142.7">1</text>
<text x="190.8" y="145.5" transform="rotate(-90 190.8 145.5)">2</text>
<text x="10.4" y="185.9">D</text>
<text x="285.4" y="185.9">D</text>
<text x="35" y="199.9">1</text>
<text x="85" y="199.9">2</text>
<text x="135" y="199.9">3</text>
<text x="185" y="199.9">4</text>
<text x="235" y="199.9">5</text>
<text x="285" y="199.9">6</text>
</g>
<g font-size="1.8" fill="#008484">
<text x="65.2" y="23.4">+12V</text>
<text x="89.1" y="20.2">+3.3V</text>
<text x="103.9" y="23.7">VCC</text>
<text x="16.7" y="28.2" transform="rotate(-90 16.7 28.2)">W1</text>
<text x="20.8" y="24">+12V</text>
<text x="29" y="27.6">VI</text>
<text x="47.2" y="27.6">VO</text>
<text x="54.3" y="24">+5V</text>
<text x="63.3" y="28.2" transform="rotate(-90 63.3 28.2)">W2</text>
<text x="82.1" y="27.6">C7</text>
<text x="103.9" y="27.6">TXD</text>
<text x="109.4" y="27.6">CANH</text>
<text x="18.5" y="30.7" transform="rotate(-90 18.5 30.7)">TEST_1P</text>
<text x="23.7" y="32.7">C1</text>
<text x="34.9" y="33.5" transform="rotate(-90 34.9 33.5)">Inhibit</text>
<text x="40" y="33.5" transform="rotate(-90 40 33.5)">GND</text>
<text x="45.1" y="33.5" transform="rotate(-90 45.1 33.5)">VO_Adj</text>
<text x="56.7" y="31.4">C3</text>
<text x="61.5" y="30.8" transform="rotate(-90 61.5 30.8)">TEST_1P</text>
<text x="62.3" y="31.4">PWR_FLAG</text>
<text x="65.4" y="33.8">GND</text>
<text x="82.3" y="32.7">0.1uF</text>
<text x="103.9" y="30.1">RXD</text>
<text x="103.9" y="35.2">RS</text>
<text x="136.6" y="32.2" transform="rotate(-90 136.6 32.2)">120</text>
<text x="138.6" y="32.3" transform="rotate(-90 138.6 32.3)">R10</text>
<text x="139.9" y="32.7">P1</text>
<text x="24.6" y="37.8">100F</text>
<text x="53.9" y="41.6">GND</text>
<text x="57.6" y="36.5">100F</text>
<text x="79.3" y="37.8">GND</text>
<text x="103.9" y="41.5">GND</text>
<text x="103.9" y="37.7">AB</text>
<text x="109.7" y="37.7">CANL</text>
<text x="143.5" y="36.5">Jumper 0.1&quot;</text>
<text x="20.9" y="42.8">GND</text>
<text x="36.1" y="46.7">GND</text>
<text x="41.7" y="42.8">348</text>
<text x="43.7" y="45.3" transform="rotate(-90 43.7 45.3)">R1</text>
<text x="62.3" y="42.2">PWR_FLAG</text>
<text x="94.6" y="45.4">GND</text>
<text x="21.3" y="49.4">+5V</text>
<text x="29" y="53">IN</text>
<text x="43.5" y="53">OUT</text>
<text x="53.5" y="49.4">+3.3V</text>
<text x="63.3" y="53.6" transform="rotate(-90 63.3 53.6)">W3</text>
<text x="112" y="53.3">+3.3V</text>
<text x="40" y="57.7" transform="rotate(-90 40 57.7)">GND</text>
<text x="56.7" y="58.1">C5</text>
<text x="61.5" y="56.2" transform="rotate(-90 61.5 56.2)">TEST_1P</text>
<text x="65.6" y="58.1">C6</text>
<text x="93.3" y="59.4" transform="rotate(-90 93.3 59.4)">GND</text>
<text x="97.4" y="59.4">C2</text>
<text x="115.2" y="58.1">C24</text>
<text x="56.9" y="63.2">0.1uF</text>
<text x="65.8" y="63.2">4.7uF</text>
<text x="97.5" y="64.4">0.1uF</text>
<text x="100" y="60.9">+5V</text>
<text x="115.3" y="63.2">0.1uF</text>
<text x="123.9" y="62.7" transform="rotate(-90 123.9 62.7)">590</text>
<text x="125.7" y="61.9">TEST_1P</text>
<text x="125.9" y="62.3" transform="rotate(-90 125.9 62.3)">R4</text>
<text x="128.2" y="60.1">W5</text>
<text x="37.4" y="68.2">GND</text>
<text x="87" y="70.5" transform="rotate(-90 87 70.5)">10K</text>
<text x="89.1" y="69.9" transform="rotate(-90 89.1 69.9)">R2</text>
<text x="92.1" y="70.5" transform="rotate(-90 92.1 70.5)">10K</text>
<text x="94.2" y="69.9" transform="rotate(-90 94.2 69.9)">R3</text>
<text x="112.3" y="68.2">GND</text>
<text x="123.9" y="71.6" transform="rotate(-90 123.9 71.6)">120</text>
<text x="125.9" y="71.2" transform="rotate(-90 125.9 71.2)">R5</text>
<text x="24.6" y="77.4">+12V</text>
<text x="59" y="74.6">GND</text>
<text x="102.2" y="76" transform="rotate(-90 102.2 76)">VDD(A)</text>
<text x="105.7" y="77.1">DSCLM</text>
<text x="106" y="76" transform="rotate(-90 106 76)">VDD(B)</text>
<text x="51.3" y="79.9">+12V</text>
<text x="59.4" y="79.9">+5V</text>
<text x="66.2" y="79.9">+3.3V</text>
<text x="96.3" y="78.4">SDA</text>
<text x="96.3" y="80.9">SCL</text>
<text x="106" y="79.6">DSCLP</text>
<text x="123.9" y="81.7" transform="rotate(-90 123.9 81.7)">590</text>
<text x="125.7" y="82.1">TEST_1P</text>
<text x="125.9" y="81.4" transform="rotate(-90 125.9 81.4)">R6</text>
<text x="128.2" y="83.9">W6</text>
<text x="51.5" y="89.5" transform="rotate(-90 51.5 89.5)">D39</text>
<text x="56.6" y="89.6" transform="rotate(-90 56.6 89.6)">LED</text>
<text x="59.1" y="89.5" transform="rotate(-90 59.1 89.5)">D40</text>
<text x="64.2" y="89.6" transform="rotate(-90 64.2 89.6)">LED</text>
<text x="66.7" y="89.5" transform="rotate(-90 66.7 89.5)">D41</text>
<text x="71.8" y="89.6" transform="rotate(-90 71.8 89.6)">LED</text>
<text x="96.3" y="86">EN</text>
<text x="105.8" y="88.5">DSDAP</text>
<text x="127.7" y="88.1" transform="rotate(-90 127.7 88.1)">590</text>
<text x="128.2" y="87.3">TEST_1P</text>
<text x="129.7" y="87.7" transform="rotate(-90 129.7 87.7)">R7</text>
<text x="130.8" y="85.5">W7</text>
<text x="104.8" y="95.8" transform="rotate(-90 104.8 95.8)">Vss</text>
<text x="105.5" y="91.1">DSDAM</text>
<text x="184.6" y="93.9">+12V</text>
<text x="54" y="98.6" transform="rotate(-90 54 98.6)">1.8K</text>
<text x="56.1" y="98.4" transform="rotate(-90 56.1 98.4)">R48</text>
<text x="61.6" y="98.2" transform="rotate(-90 61.6 98.2)">680</text>
<text x="63.7" y="98.4" transform="rotate(-90 63.7 98.4)">R49</text>
<text x="69.3" y="98.2" transform="rotate(-90 69.3 98.2)">470</text>
<text x="71.3" y="98.4" transform="rotate(-90 71.3 98.4)">R50</text>
<text x="127.7" y="97" transform="rotate(-90 127.7 97)">120</text>
<text x="129.7" y="96.6" transform="rotate(-90 129.7 96.6)">R8</text>
<text x="51.4" y="105.1">GND</text>
<text x="59" y="105.1">GND</text>
<text x="66.6" y="105.1">GND</text>
<text x="102.2" y="106.3">GND</text>
<text x="127.7" y="107.1" transform="rotate(-90 127.7 107.1)">590</text>
<text x="128.2" y="106.2">TEST_1P</text>
<text x="129.7" y="106.8" transform="rotate(-90 129.7 106.8)">R9</text>
<text x="130.7" y="108">W8</text>
<text x="183.4" y="111.9" transform="rotate(-90 183.4 111.9)">D1</text>
<text x="192.4" y="112.3" transform="rotate(-90 192.4 112.3)">Coil+</text>
<text x="198.8" y="112.8" transform="rotate(-90 198.8 112.8)">NC_A</text>
<text x="203.8" y="112.8" transform="rotate(-90 203.8 112.8)">NO_A</text>
<text x="121.2" y="115.2">GND</text>
<text x="178.4" y="114.7" transform="rotate(-90 178.4 114.7)">1N4148W</text>
<text x="201.3" y="114.3" transform="rotate(-90 201.3 114.3)">COM_A</text>
<text x="192.4" y="126.2" transform="rotate(-90 192.4 126.2)">Coil-</text>
<text x="198.8" y="126.2" transform="rotate(-90 198.8 126.2)">NC_B</text>
<text x="201.3" y="126.2" transform="rotate(-90 201.3 126.2)">COM_B</text>
<text x="203.8" y="126.2" transform="rotate(-90 203.8 126.2)">ND_B</text>
<text x="198.3" y="136.4">+3.3V</text>
<text x="173.6" y="143.9">R47</text>
<text x="173.8" y="141.9">10k</text>
<text x="191.8" y="140.6">Q1</text>
<text x="192.3" y="143.2">BSH103</text>
<text x="201.3" y="142.3" transform="rotate(-90 201.3 142.3)">D2</text>
<text x="206.4" y="143" transform="rotate(-90 206.4 143)">LED</text>
<text x="179.8" y="152.1" transform="rotate(-90 179.8 152.1)">100k</text>
<text x="181.8" y="151.7" transform="rotate(-90 181.8 151.7)">R12</text>
<text x="187.3" y="150.8">GND</text>
<text x="203.9" y="151.6" transform="rotate(-90 203.9 151.6)">470</text>
<text x="205.9" y="151.7" transform="rotate(-90 205.9 151.7)">R13</text>
<text x="177.1" y="158.4">GND</text>
<text x="201.2" y="158.4">GND</text>
</g>
<text font-size="1.4" fill="#008484" x="36" y="54.4">U1</text>
<g font-size="1.4" fill="#840000">
<text x="53.1" y="85.1" transform="rotate(-90 53.1 85.1)">2</text>
<text x="60.7" y="85.1" transform="rotate(-90 60.7 85.1)">2</text>
<text x="68.3" y="85.1" transform="rotate(-90 68.3 85.1)">2</text>
<text x="53.1" y="91.4" transform="rotate(-90 53.1 91.4)">1</text>
<text x="60.7" y="91.4" transform="rotate(-90 60.7 91.4)">1</text>
<text x="68.3" y="91.4" transform="rotate(-90 68.3 91.4)">1</text>
<text x="202.9" y="138.4" transform="rotate(-90 202.9 138.4)">2</text>
<text x="202.9" y="144.8" transform="rotate(-90 202.9 144.8)">1</text>
</g>
</svg>
